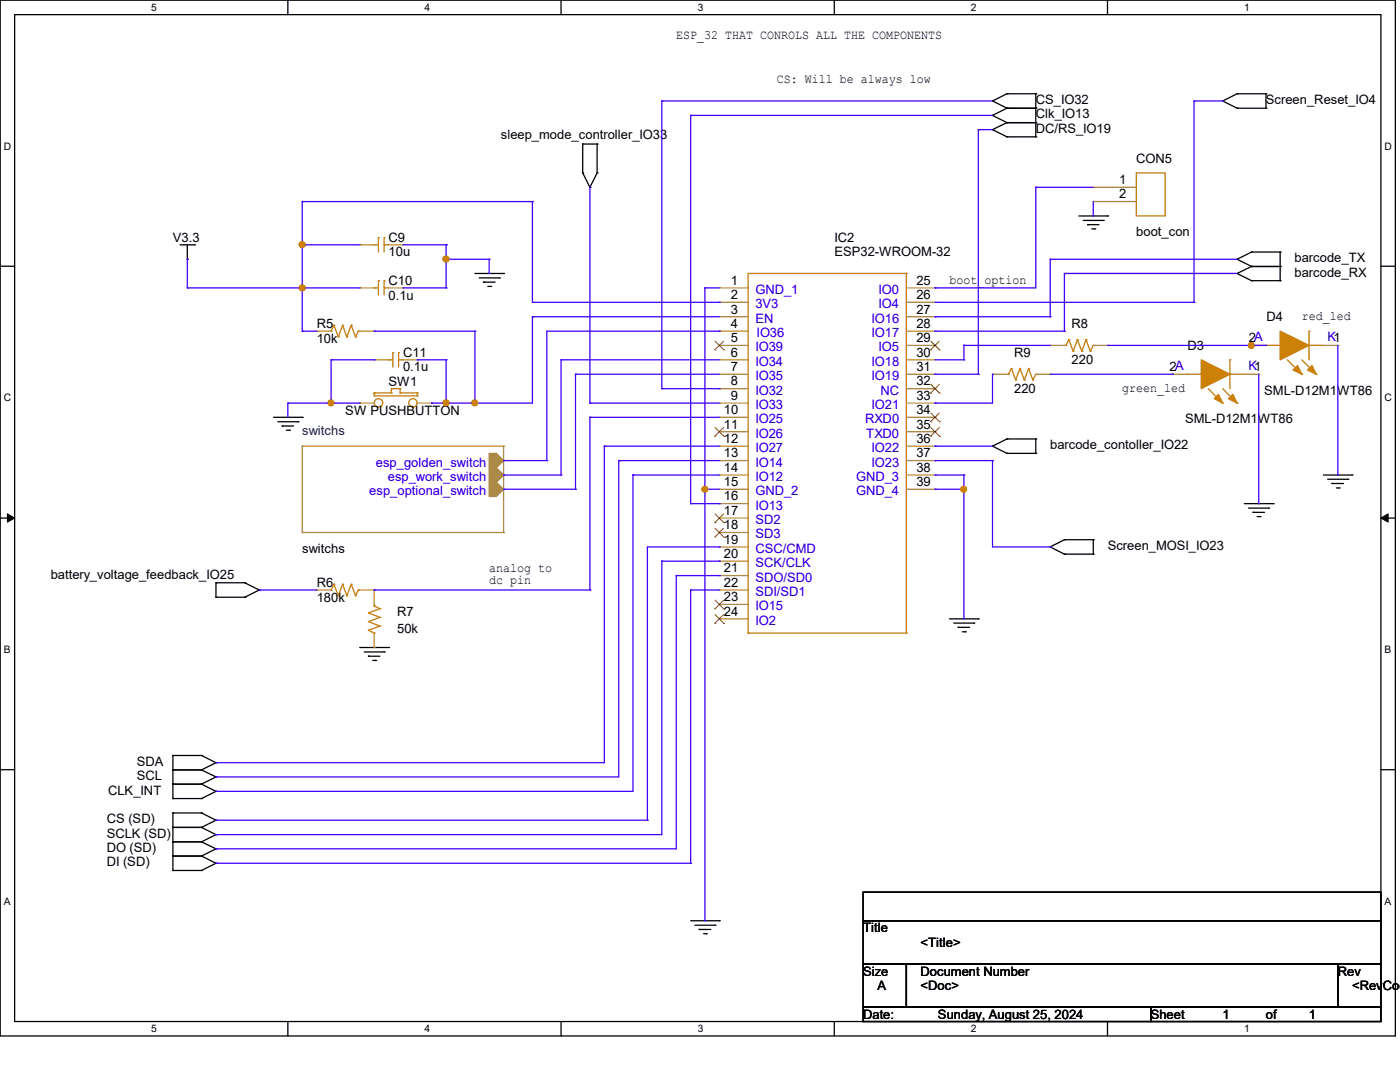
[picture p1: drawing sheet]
<svg xmlns="http://www.w3.org/2000/svg" width="279mm" height="216mm" viewBox="0 0 279 216" stroke-linecap="round" stroke-linejoin="round" font-family="sans-serif">
<path d="M0 0h278.5v206.7h-278.5zM2.9 2.9h272.7v200.9h-272.7z" fill="none" stroke="#000" stroke-width=".25"/>
<g fill="#fff">
<path d="M30.2 .3h1.1v2.3h-1.1z"/>
<path d="M30.2 204.1h1.1v2.3h-1.1z"/>
</g>
<path d="M57.4 0v2.9M57.4 203.8v2.9" fill="none" stroke="#000" stroke-width=".25"/>
<g fill="#fff">
<path d="M84.7 .3h1.1v2.3h-1.1z"/>
<path d="M84.7 204.1h1.1v2.3h-1.1z"/>
</g>
<path d="M112 0v2.9M112 203.8v2.9" fill="none" stroke="#000" stroke-width=".25"/>
<g fill="#fff">
<path d="M139.2 .3h1.1v2.3h-1.1z"/>
<path d="M139.2 204.1h1.1v2.3h-1.1z"/>
</g>
<path d="M166.5 0v2.9M166.5 203.8v2.9" fill="none" stroke="#000" stroke-width=".25"/>
<g fill="#fff">
<path d="M193.8 .3h1.1v2.3h-1.1z"/>
<path d="M193.8 204.1h1.1v2.3h-1.1z"/>
</g>
<path d="M221 0v2.9M221 203.8v2.9" fill="none" stroke="#000" stroke-width=".25"/>
<g fill="#fff">
<path d="M248.3 .3h1.1v2.3h-1.1z"/>
<path d="M248.3 204.1h1.1v2.3h-1.1z"/>
<path d="M.8 28h1.4v2.3h-1.4z"/>
<path d="M276.3 28h1.4v2.3h-1.4z"/>
<path d="M.8 78.2h1.4v2.3h-1.4z"/>
<path d="M276.3 78.2h1.4v2.3h-1.4z"/>
</g>
<path d="M0 53.1h2.9M275.6 53.1h2.9" fill="none" stroke="#000" stroke-width=".25"/>
<g fill="#fff">
<path d="M.8 128.5h1.3v2.2h-1.3z"/>
<path d="M276.3 128.5h1.3v2.2h-1.3z"/>
</g>
<path d="M0 103.4h2.9M275.6 103.4h2.9" fill="none" stroke="#000" stroke-width=".25"/>
<path d="M1.5 102.5l1.4 .9-1.4 .8zM275.6 103.4l1.4-.9v1.7z" fill="#000" stroke="#000" stroke-width=".2"/>
<g fill="#fff">
<path d="M.8 178.7h1.3v2.2h-1.3z"/>
<path d="M276.3 178.7h1.3v2.2h-1.3z"/>
</g>
<g fill="none" stroke="#000" stroke-width=".25">
<path d="M201 18.7h.1M201 18.7h5.7M201 18.7l-2.9 1.5M206.7 18.7h.1M206.7 18.7v8.6M246.9 18.7h.1M246.9 18.7l-2.9 1.5M246.9 18.7h5.7M252.6 18.7h.1M252.6 18.7v2.9M116.3 34.5h.1M116.3 28.7h.1"/>
<path d="M116.3 34.5l1.4 2.9M116.3 28.7v5.8M116.3 28.7h2.9M117.7 37.4h.1M119.2 28.7h.1M119.2 34.5h.1M119.2 28.7v5.8M119.2 34.5l-1.5 2.9M198.1 25.9h.1M198.1 23h.1M198.1 20.2h.1M198.1 25.9l2.9 1.4"/>
<path d="M198.1 23l2.9 1.5M198.1 20.2l2.9 1.4M201 24.5h.1M201 27.3h.1M201 21.6h.1M201 21.6h5.7M201 24.5l-2.9 1.4M201 24.5h5.7M201 27.3h5.7M201 21.6l-2.9 1.4M206.7 24.5h.1M206.7 27.3h.1"/>
<path d="M206.7 21.6h.1M244 20.2h.1M244 20.2l2.9 1.4M246.9 21.6h.1M246.9 21.6h5.7M252.6 21.6h.1M35.9 48.9h2.9M37.4 51.7h.1M37.4 48.9v2.8M38.8 48.9h.1M94.8 54.6h5.7M95.6 55.5h4.1"/>
<path d="M96.5 56.3h.1M96.5 56.3h2.3M97.4 57.1h.5M97.9 57.1h.1M99.7 55.5h.1M100.5 54.6h.1M215.3 43.1h5.8M216.2 44h4M217 44.8h.1M217 44.8h2.3M217.9 45.7h.6M218.5 45.7h.1"/>
<path d="M220.2 44h.1M221.1 43.1h.1M246.9 51.7h.1M246.9 54.6h.1M246.9 51.7l2.9 1.5M246.9 54.6l2.9 1.4M249.8 50.3h.1M249.8 53.2h.1M249.8 56h.1M249.8 50.3l-2.9 1.4M249.8 50.3h5.7M249.8 53.2h5.7"/>
<path d="M249.8 53.2l-2.9 1.4M249.8 56h5.7M255.5 50.3h.1M255.5 53.2h.1M255.5 56h.1M255.5 50.3v5.7M54.6 83.3h5.7M55.5 84.2h4M56.3 85h.1M56.3 85h2.3M57.1 85.9h.6M57.7 85.9h.1"/>
<path d="M59.5 84.2h.1M60.3 83.3h.1M198.1 89h.1M198.1 89l2.9 1.5M201 87.6h.1M201 90.5h.1M201 87.6l-2.9 1.4M201 87.6h5.7M201 90.5h5.7M206.7 87.6h.1M206.7 90.5h.1M206.7 87.6v2.9"/>
<path d="M264.1 94.8h5.7M265 95.6h4M265.8 96.5h.1M265.8 96.5h2.3M266.7 97.4h.6M267.3 97.4h.1M269 95.6h.1M269.8 94.8h.1M43.1 119.2h.1M43.1 116.3h.1M43.1 119.2h5.8M43.1 116.3v2.9"/>
<path d="M43.1 116.3h5.8M48.9 119.2h.1M48.9 116.3h.1M48.9 116.3l2.8 1.4M51.7 117.7h.1M51.7 117.7l-2.8 1.5M209.6 109.1h.1M209.6 109.1l2.8 1.5M212.4 107.7h.1M212.4 110.6h.1M212.4 107.7l-2.8 1.4M212.4 107.7h5.8"/>
<path d="M212.4 110.6h5.8M218.2 107.7h.1M218.2 110.6h.1M218.2 107.7v2.9M248.3 100.5h5.8M249.2 101.4h4M250.1 102.2h.1M250.1 102.2h2.2M250.9 103.1h.6M251.5 103.1h.1M253.2 101.4h.1M254.1 100.5h.1"/>
<path d="M71.8 129.2h5.8M72.7 130.1h4M73.5 130.9h.1M73.5 130.9h2.3M74.4 131.8h.6M75 131.8h.1M76.7 130.1h.1M77.6 129.2h.1M189.5 123.5h5.7M190.3 124.3h4.1M191.2 125.2h.1M191.2 125.2h2.3"/>
<path d="M192.1 126.1h.6M192.7 126.1h.1M194.4 124.3h.1M195.2 123.5h.1M0 153.6h2.9M34.5 153.6h.1M34.5 150.7h.1M34.5 156.5h.1M34.5 159.3h.1M34.5 153.6h5.7M34.5 150.7v8.6M34.5 150.7h5.7"/>
<path d="M34.5 156.5h5.7M34.5 159.3h5.7M40.2 153.6h.1M40.2 150.7h.1M40.2 156.5h.1M40.2 159.3h.1M40.2 150.7l2.9 1.5M40.2 153.6l2.9 1.4M40.2 156.5l2.9 1.4M43.1 152.2h.1M43.1 155h.1M43.1 157.9h.1"/>
<path d="M43.1 152.2l-2.9 1.4M43.1 155l-2.9 1.5M43.1 157.9l-2.9 1.4M275.6 153.6h2.9M34.5 170.8h.1M34.5 168h.1M34.5 165.1h.1M34.5 162.2h.1M34.5 173.7h.1M34.5 162.2v11.5M34.5 170.8h5.7M34.5 168h5.7"/>
<path d="M34.5 165.1h5.7M34.5 162.2h5.7M34.5 173.7h5.7M40.2 170.8h.1M40.2 168h.1M40.2 165.1h.1M40.2 162.2h.1M40.2 173.7h.1M40.2 168l2.9 1.4M40.2 165.1l2.9 1.4M40.2 162.2l2.9 1.5M40.2 170.8l2.9 1.5"/>
<path d="M43.1 169.4h.1M43.1 166.5h.1M43.1 163.7h.1M43.1 172.3h.1M43.1 169.4l-2.9 1.4M43.1 166.5l-2.9 1.5M43.1 163.7l-2.9 1.4M43.1 172.3l-2.9 1.4M172.3 178h103.3v5.7h-103.3zM137.8 183.7h5.8M138.7 184.6h4M139.5 185.5h.1"/>
<path d="M139.5 185.5h2.4M140.4 186.3h.6M141 186.3h.1M142.7 184.6h.1M143.6 183.7h.1M172.3 183.7h103.3v8.7h-103.3zM172.3 192.4h8.6v8.6h-8.6zM180.9 192.4h86.1v8.6h-86.1zM267 192.4h8.6v8.6h-8.6zM172.3 201h57.4v2.8h-57.4zM229.7 201h45.9v2.8h-45.9z"/>
</g>
<g fill="none" stroke="#cc8006" stroke-width=".25">
<path d="M226.8 34.5h5.7v8.6h-5.7zM74.7 48.9h.1M74.7 57.4h.1M74.7 48.9h.8M74.7 57.4h.8M75.5 47.4h.1M75.5 56h.1M75.5 47.4v2.9M75.5 56v2.9M76.7 47.4h.1M76.7 48.9h.1M76.7 56h.1"/>
<path d="M76.7 57.4h.1M76.7 47.4v2.9M76.7 56v2.9M76.7 48.9h.9M76.7 57.4h.9M180.9 54.6h.1M180.9 54.6h-31.6v71.7M180.9 54.6v71.7M66.1 66.1h.1M66.6 64.9h.1M66.6 64.9l.9 2.3M66.6 64.9l-.5 1.2"/>
<path d="M67.5 67.2h.1M68.4 64.9h.1M68.4 64.9l.8 2.3M68.4 64.9l-.9 2.3M69.2 67.2h.1M70.1 64.9h.1M70.1 64.9l.9 2.3M70.1 64.9l-.9 2.3M71 67.2h.1M71.5 66.1h.1M71.5 66.1l-.5 1.1M71.5 66.1h.3"/>
<path d="M74.7 78.4h.1M74.7 78.4v.6h8.6M74.7 78.4h3.4M77.6 71.8h.1M77.6 71.8h.8M78.1 77.6h.1M78.1 78.4h.1M78.1 77.6h1.7M78.1 77.6v.8M78.4 70.4h.1M78.4 70.4v2.8M79.5 70.4h.1"/>
<path d="M79.5 71.8h.1M79.5 70.4v2.8M79.5 71.8h.9M79.8 78.4h.1M79.8 77.6h.1M79.8 78.4h3.5M79.8 77.6v.8M83.3 79h.1M83.3 78.4h.1M83.3 78.4v.6M201 74.7h.3M201.3 74.7h.1"/>
<path d="M201.8 73.5h.1M201.8 73.5l-.5 1.2M201.8 73.5l.9 2.3M202.7 75.8h.1M203.5 73.5h.1M203.5 73.5l-.8 2.3M203.5 73.5l.9 2.3M204.4 75.8h.1M205.3 73.5h.1M205.3 73.5l-.9 2.3M205.3 73.5l.8 2.3M206.1 75.8h.1"/>
<path d="M206.7 74.7h.1M206.7 74.7l-.6 1.1M212.4 68.9h.3M212.7 68.9h.1M213.3 67.8h.1M213.3 67.8l-.6 1.1M213.3 67.8l.9 2.3M214.2 70.1h.1M215 67.8h.1M215 67.8l-.8 2.3M215 67.8l.9 2.3M215.9 70.1h.1"/>
<path d="M216.7 67.8h.1M216.7 67.8l-.8 2.3M216.7 67.8l.9 2.3M217.6 70.1h.1M218.2 68.9h.1M218.2 68.9l-.6 1.2M236.9 74.7h.1M236.9 74.7h2.8M241.1 77.6l2.9 2.8M244 77.6l2.9 2.8M245.4 71.8h.1M245.4 74.7h.1"/>
<path d="M245.4 74.7h2.9M245.4 71.8v5.8M252.6 68.9h.1M252.6 68.9h2.9M256.9 71.8l2.9 2.9M259.8 74.7h.1M259.8 71.8l2.9 2.9M261.2 66.1h.1M261.2 68.9h.1M261.2 68.9h2.9M261.2 66.1v5.7M262.7 74.7h.1"/>
<path d="M244 80.4h.1M246.9 80.4h.1M66.1 117.7h.1M66.6 116.6h.1M66.6 116.6l.9 2.3M66.6 116.6l-.5 1.1M67.5 118.9h.1M68.4 116.6h.1M68.4 116.6l.8 2.3M68.4 116.6l-.9 2.3M69.2 118.9h.1M70.1 116.6h.1"/>
<path d="M70.1 116.6l.9 2.3M70.1 116.6l-.9 2.3M71 118.9h.1M71.5 117.7h.1M71.5 117.7l-.5 1.2M71.5 117.7h.3M73.5 122.3h.1M73.5 124h.1M73.5 125.8h.1M73.5 122.3l2.3 .9M73.5 124l2.3 .9M73.5 125.8l1.2 .5"/>
<path d="M74.7 126.3h.1M74.7 120.9h.1M74.7 120.9l1.1 .6M74.7 120.6v.3M75.8 121.5h.1M75.8 123.2h.1M75.8 124.9h.1M75.8 121.5l-2.3 .8M75.8 123.2l-2.3 .8M75.8 124.9l-2.3 .9M149.3 126.3h.1M149.3 126.3h31.6"/>
<path d="M180.9 126.3h.1"/>
<circle cx="75.5" cy="80.4" r=".85"/>
<circle cx="82.4" cy="80.4" r=".83"/>
</g>
<g fill="none" stroke="#a84" stroke-width=".25">
<path d="M218.2 37.4h.1M218.2 37.4h8.6M71.8 48.9h.1M71.8 57.4h.1M71.8 48.9h2.9M71.8 57.4h2.9M77.6 48.9h2.8M77.6 57.4h2.8M80.4 48.9h.1M80.4 57.4h.1M143.6 57.4h.1M143.6 57.4h5.7"/>
<path d="M180.9 57.4h5.7M186.6 57.4h.1M218.2 40.2h.1M218.2 40.2h8.6M63.2 66.1h.1M63.2 66.1h2.9M71.8 66.1h2.9M74.7 66.1h.1M74.7 71.8h.1M74.7 71.8h2.9M80.4 71.8h2.9M83.3 71.8h.1"/>
<path d="M143.6 60.3h.1M143.6 63.2h.1M143.6 66.1h.1M143.6 68.9h.1M143.6 71.8h.1M143.6 74.7h.1M143.6 77.6h.1M143.6 66.1h5.7M143.6 68.9h5.7M143.6 74.7h5.7M143.6 60.3h5.7M143.6 63.2h5.7"/>
<path d="M143.6 71.8h5.7M143.6 77.6h5.7M180.9 66.1h5.7M180.9 68.9h5.7M180.9 74.7h5.7M180.9 60.3h5.7M180.9 63.2h5.7M180.9 71.8h5.7M180.9 77.6h5.7M186.6 60.3h.1M186.6 63.2h.1M186.6 66.1h.1"/>
<path d="M186.6 68.9h.1M186.6 71.8h.1M186.6 74.7h.1M186.6 77.6h.1M198.1 74.7h.1M198.1 74.7h2.9M206.7 74.7h2.9M209.6 68.9h.1M209.6 74.7h.1M209.6 68.9h2.8M218.2 68.9h2.9M221.1 68.9h.1"/>
<path d="M234 74.7h.1M234 74.7h2.9M248.3 74.7h2.9M249.8 68.9h.1M249.8 68.9h2.8M251.2 74.7h.1M264.1 68.9h2.9M267 68.9h.1M60.3 89h.1M60.3 89h40.2M60.3 89v17.3M71.8 80.4h.1"/>
<path d="M71.8 80.4h2.9M83.3 80.4h2.8M86.1 80.4h.1M100.5 89h.1M100.5 89v17.3M143.6 80.4h.1M143.6 83.3h.1M143.6 86.1h.1M143.6 89h.1M143.6 91.9h.1M143.6 94.8h.1M143.6 97.6h.1"/>
<path d="M143.6 89h5.7M143.6 80.4h5.7M143.6 83.3h5.7M143.6 86.1h5.7M143.6 91.9h5.7M143.6 94.8h5.7M143.6 97.6h5.7M180.9 89h5.7M180.9 80.4h5.7M180.9 83.3h5.7M180.9 86.1h5.7M180.9 91.9h5.7"/>
<path d="M180.9 94.8h5.7M180.9 97.6h5.7M186.6 80.4h.1M186.6 83.3h.1M186.6 86.1h.1M186.6 89h.1M186.6 91.9h.1M186.6 94.8h.1M186.6 97.6h.1M60.3 106.3h.1M60.3 106.3h40.2M63.2 117.7h.1"/>
<path d="M63.2 117.7h2.9M71.8 117.7h2.9M74.7 117.7h.1M74.7 117.7v2.9M100.5 106.3h.1M143.6 100.5h.1M143.6 103.4h.1M143.6 106.3h.1M143.6 109.1h.1M143.6 112h.1M143.6 114.9h.1M143.6 117.7h.1"/>
<path d="M143.6 106.3h5.7M143.6 117.7h5.7M143.6 100.5h5.7M143.6 103.4h5.7M143.6 109.1h5.7M143.6 112h5.7M143.6 114.9h5.7M74.7 129.2h.1M74.7 126.3v2.9M143.6 120.6h.1M143.6 123.5h.1M143.6 120.6h5.7"/>
<path d="M143.6 123.5h5.7"/>
</g>
<g fill="#a84" stroke="#a84" stroke-width=".25">
<path d="M97.6 90.5h1.5l1.4 1.4-1.4 1.4h-1.5z" fill-rule="evenodd"/>
<path d="M97.6 93.3h1.5l1.4 1.5-1.4 1.4h-1.5z" fill-rule="evenodd"/>
<path d="M97.6 96.2h1.5l1.4 1.4-1.4 1.5h-1.5z" fill-rule="evenodd"/>
</g>
<g fill="#cc8006" stroke="#cc8006" stroke-width=".25">
<path d="M255.5 66.1l5.7 2.8-5.7 2.9z"/>
<path d="M261.8 72.9l.9 1.8-1.8-.9z"/>
<path d="M259 72.9l.8 1.8-1.7-.9z"/>
<path d="M239.7 71.8l5.7 2.9-5.7 2.9z"/>
<path d="M245.2 79.5l.8-.8 .9 1.7z"/>
<path d="M243.2 78.7l.8 1.7-1.7-.9z"/>
</g>
<g fill="none" stroke="#804000" stroke-width=".2">
<path d="M142.7 69.8h.1M142.7 68.1l1.7 1.7M144.4 68.1l-1.7 1.7M144.4 69.8h.1M185.7 69.8h.1M185.7 78.4h.1M185.8 68.1l1.7 1.7M185.8 76.7l1.7 1.7M187.5 76.7l-1.8 1.7M187.5 68.1l-1.8 1.7M187.5 69.8h.1M187.5 78.4h.1"/>
<path d="M142.7 87h.1M142.7 85.3l1.7 1.7M144.4 85.3l-1.7 1.7M144.4 87h.1M185.7 84.2h.1M185.7 87h.1M185.8 82.4l1.7 1.8M185.8 85.3l1.7 1.7M187.5 82.4l-1.8 1.8M187.5 85.3l-1.8 1.7M187.5 84.2h.1M187.5 87h.1"/>
<path d="M142.7 104.3h.1M142.7 107.1h.1M142.7 102.5l1.7 1.8M142.7 105.4l1.7 1.7M142.7 119.8l1.7 1.7M144.4 102.5l-1.7 1.8M144.4 105.4l-1.7 1.7M144.4 119.8l-1.7 1.7M144.4 104.3h.1M144.4 107.1h.1M142.7 121.5h.1M142.7 124.4h.1"/>
<path d="M142.7 122.6l1.7 1.8M144.4 122.6l-1.7 1.8M144.4 121.5h.1M144.4 124.4h.1"/>
</g>
<g fill="none" stroke="#4200ff" stroke-width=".25">
<path d="M117.7 37.4h.1M117.7 37.4v43M132.1 20.2h.1M132.1 20.2v57.4M132.1 20.2h66M137.8 23h.1M137.8 23v77.5M137.8 23h60.3M195.2 25.9h.1M195.2 25.9h2.9M195.2 25.9v48.8M206.7 37.4h.1"/>
<path d="M206.7 37.4h11.5M206.7 37.4v20h-20.1M238.3 20.2h.1M238.3 20.2v40.1M238.3 20.2h5.7M244 20.2h.1M37.4 51.7h.1M37.4 57.4h.1M37.4 51.7v5.7M37.4 57.4h34.4M60.3 40.2h.1M60.3 57.4h.1"/>
<path d="M60.3 48.9h.1M60.3 40.2v25.9M60.3 40.2h46M60.3 48.9h11.5M80.4 48.9h8.6M80.4 57.4h8.6M89 48.9h.1M89 51.7h.1M89 57.4h.1M89 48.9v8.5M89 51.7h8.6M97.6 51.7h.1"/>
<path d="M97.6 54.6h.1M97.6 51.7v2.9M106.3 40.2h.1M106.3 40.2v20.1h37.3M140.7 57.4h.1M140.7 57.4h2.9M140.7 57.4v126.3M186.6 57.4h.1M209.6 51.7h.1M209.6 51.7h37.3M209.6 51.7v11.5M212.4 54.6h.1"/>
<path d="M212.4 54.6h34.5M212.4 54.6v11.5M218.2 43.1h.1M218.2 40.2v2.9M60.3 66.1h.1M60.3 66.1h2.9M66.1 71.8h.1M66.1 71.8v8.6M66.1 71.8h8.6M74.7 66.1h.1M74.7 71.8h.1M74.7 66.1h20.1"/>
<path d="M83.3 71.8h.1M83.3 71.8h5.7M89 71.8h.1M89 71.8v8.6M94.8 66.1h.1M94.8 66.1v14.3M106.3 63.2h.1M106.3 63.2v17.2h-20.2M106.3 63.2h37.3M112 71.8h.1M112 71.8h31.6M112 71.8v23"/>
<path d="M114.9 74.7h.1M114.9 74.7h28.7M114.9 74.7v22.9M132.1 77.6h.1M132.1 77.6h11.5M143.6 60.3h.1M143.6 66.1h.1M143.6 77.6h.1M143.6 66.1h-34.5v25.8M186.6 66.1h.1M186.6 63.2h.1M186.6 74.7h.1"/>
<path d="M186.6 60.3h51.7M186.6 63.2h23M186.6 66.1h25.8M186.6 71.8h5.8M186.6 74.7h8.6M192.4 68.9h.1M192.4 71.8h.1M192.4 68.9v2.9M192.4 68.9h17.2M195.2 74.7h.1M198.1 74.7h.1M198.1 74.7v5.7h-11.5"/>
<path d="M209.6 63.2h.1M209.6 74.7h24.4M212.4 66.1h.1M221.1 68.9h31.5M234 74.7h.1M238.3 60.3h.1M249.8 68.9h.1M251.2 74.7v25.8M252.6 68.9h.1M267 68.9v25.9M57.4 80.4h.1M57.4 80.4h14.4"/>
<path d="M57.4 80.4v2.9M66.1 80.4h.1M86.1 80.4h.1M89 80.4h.1M94.8 80.4h.1M100.5 91.9h.1M100.5 94.8h.1M100.5 97.6h.1M100.5 91.9h8.6M100.5 94.8h11.5M100.5 97.6h14.4M109.1 91.9h.1"/>
<path d="M112 94.8h.1M114.9 97.6h.1M117.7 80.4h.1M117.7 83.3h.1M117.7 80.4h25.9M117.7 83.3v34.4M117.7 83.3h25.9M120.6 89h.1M120.6 89h23M120.6 89v63.2h-77.5M123.5 91.9h.1M123.5 91.9v63.1h-80.4"/>
<path d="M123.5 91.9h20.1M126.3 94.8h.1M126.3 94.8h17.3M126.3 94.8v63.1h-83.2M140.7 97.6h.1M140.7 97.6h2.9M186.6 94.8h.1M186.6 97.6h.1M186.6 80.4h.1M186.6 89h.1M186.6 91.9h.1M186.6 89h11.5"/>
<path d="M186.6 91.9h11.5M186.6 94.8h5.8M186.6 97.6h5.8M192.4 94.8h.1M192.4 94.8v28.7M198.1 91.9h.1M198.1 91.9v17.2h11.5M267 94.8h.1M51.7 117.7h.1M51.7 117.7h11.5M74.7 117.7h.1M74.7 117.7h43"/>
<path d="M117.7 117.7h.1M132.1 112h.1M132.1 112v54.5h-89M132.1 112h11.5M135 114.9h.1M135 114.9v54.5h-91.9M135 114.9h8.6M137.8 117.7h.1M137.8 100.5h.1M137.8 117.7h5.8M137.8 117.7v54.6M137.8 100.5h5.8"/>
<path d="M143.6 109.1h.1M143.6 112h.1M143.6 114.9h.1M143.6 100.5h.1M143.6 109.1h-14.4v54.6M209.6 109.1h.1M251.2 100.5h.1M192.4 123.5h.1M43.1 152.2h.1M43.1 155h.1M43.1 157.9h.1M43.1 166.5h.1"/>
<path d="M43.1 169.4h.1M43.1 163.7h.1M43.1 172.3h.1M43.1 163.7h86.1M43.1 172.3h94.7M129.2 163.7h.1M137.8 172.3h.1M140.7 183.7h.1"/>
</g>
<g fill="#f00" stroke="#f00" stroke-width=".25">
<circle cx="60.3" cy="48.8" r=".56"/>
<circle cx="60.3" cy="57.4" r=".56"/>
<circle cx="89" cy="51.7" r=".56"/>
<circle cx="94.7" cy="80.4" r=".55"/>
<circle cx="66" cy="80.4" r=".55"/>
<circle cx="89" cy="80.4" r=".56"/>
<circle cx="192.3" cy="97.6" r=".55"/>
<circle cx="249.7" cy="68.9" r=".55"/>
<circle cx="140.7" cy="97.6" r=".55"/>
</g>
<g font-size="2.6">
<text x="135" y="7.9">ESP_32 THAT CONROLS ALL THE COMPONENTS</text>
<text x="155" y="16.5">CS: Will be always low</text>
<text x="206.7" y="23.6">Clk_IO13</text>
<text x="206.7" y="20.7">CS_IO32</text>
<text x="252.6" y="20.7">Screen_Reset_IO4</text>
<text x="99.9" y="27.6">sleep_mode_controller_IO33</text>
<text x="206.7" y="26.5">DC/RS_IO19</text>
<text x="226.8" y="32.5">CON5</text>
<text x="223.3" y="36.7">1</text>
<text x="223.3" y="39.6">2</text>
<text x="226.8" y="47.2">boot_con</text>
<text x="34.5" y="48.3">V3.3</text>
<text x="77.6" y="48.3">C9</text>
<text x="77.6" y="51.2">10u</text>
<text x="166.5" y="48.3">IC2</text>
<text x="166.5" y="51.2">ESP32-WROOM-32</text>
<text x="258.4" y="52.3">barcode_TX</text>
<text x="77.6" y="56.9">C10</text>
<text x="77.6" y="59.8">0.1u</text>
<text x="145.9" y="56.8">1</text>
<text x="145.9" y="59.7">2</text>
<text x="182.9" y="56.8">25</text>
<text x="182.9" y="59.7">26</text>
<text x="189.5" y="56.6">boot_option</text>
<text x="258.4" y="55.2">barcode_RX</text>
<text x="63.2" y="65.5">R5</text>
<text x="145.9" y="62.6">3</text>
<text x="145.9" y="65.4">4</text>
<text x="182.9" y="62.6">27</text>
<text x="182.9" y="65.4">28</text>
<text x="213.9" y="65.5">R8</text>
<text x="252.8" y="64.1">D4</text>
<text x="259.8" y="63.8">red_led</text>
<text x="63.2" y="68.4">10k</text>
<text x="80.4" y="71.2">C11</text>
<text x="145.9" y="68.3">5</text>
<text x="145.9" y="71.2">6</text>
<text x="182.9" y="68.3">29</text>
<text x="182.9" y="71.2">30</text>
<text x="202.4" y="71.2">R9</text>
<text x="237" y="69.8">D3</text>
<text x="249.2" y="68.3">2A</text>
<text x="77.6" y="77">SW1</text>
<text x="80.4" y="74.1">0.1u</text>
<text x="145.9" y="74">7</text>
<text x="145.9" y="76.9">8</text>
<text x="182.9" y="74">31</text>
<text x="182.9" y="76.9">32</text>
<text x="213.9" y="72.7">220</text>
<text x="233.4" y="74">2A</text>
<text x="68.9" y="82.8">SW PUSHBUTTON</text>
<text x="144.4" y="82.6">10</text>
<text x="145.9" y="79.8">9</text>
<text x="182.9" y="79.8">33</text>
<text x="182.9" y="82.6">34</text>
<text x="202.4" y="78.4">220</text>
<text x="223.9" y="78.2">green_led</text>
<text x="252.3" y="78.7">SML-D12M1WT86</text>
<text x="144.4" y="85.5">11</text>
<text x="144.4" y="88.4">12</text>
<text x="182.9" y="85.5">35</text>
<text x="182.9" y="88.4">36</text>
<text x="209.6" y="89.6">barcode_contoller_IO22</text>
<text x="236.5" y="84.5">SML-D12M1WT86</text>
<text x="144.4" y="91.3">13</text>
<text x="144.4" y="94.1">14</text>
<text x="182.9" y="91.3">37</text>
<text x="182.9" y="94.1">38</text>
<text x="144.4" y="97">15</text>
<text x="144.4" y="99.9">16</text>
<text x="182.9" y="97">39</text>
<text x="144.4" y="102.7">17</text>
<text x="144.4" y="105.6">18</text>
<text x="60.3" y="110.3">switchs</text>
<text x="144.4" y="108.5">19</text>
<text x="144.4" y="111.3">20</text>
<text x="221.1" y="109.7">Screen_MOSI_IO23</text>
<text x="10.1" y="115.5">battery_voltage_feedback_IO25</text>
<text x="63.2" y="117.2">R6</text>
<text x="97.6" y="114">analog to</text>
<text x="97.6" y="116.6">dc pin</text>
<text x="144.4" y="114.2">21</text>
<text x="144.4" y="117.1">22</text>
<text x="144.4" y="120">23</text>
<text x="63.2" y="120.1">180k</text>
<text x="79.2" y="122.9">R7</text>
<text x="144.4" y="122.9">24</text>
<text x="79.2" y="126.4">50k</text>
<text x="27.3" y="152.8">SDA</text>
<text x="27.3" y="155.7">SCL</text>
<text x="21.6" y="158.5">CLK_INT</text>
<text x="21.3" y="167.1">SCLK (SD)</text>
<text x="21.3" y="164.3">CS (SD)</text>
<text x="21.3" y="170">DO (SD)</text>
<text x="21.3" y="172.9">DI (SD)</text>
<text x="172.3" y="186.1">Title</text>
<text x="183.7" y="188.9">&lt;Title&gt;</text>
<text x="172.3" y="194.7">Size</text>
<text x="175.1" y="197.6">A</text>
<text x="183.7" y="194.7">Document Number</text>
<text x="183.7" y="197.6">&lt;Doc&gt;</text>
<text x="267" y="194.7">Rev</text>
<text x="269.8" y="197.6">&lt;RevCod</text>
<text x="172.3" y="203.3">Date:</text>
<text x="187.2" y="203.3">Sunday, August 25, 2024</text>
<text x="229.7" y="203.3">Sheet</text>
<text x="244" y="203.3">1</text>
<text x="252.6" y="203.3">of</text>
<text x="261.2" y="203.3">1</text>
</g>
<g font-size="2.6" fill="#00c">
<text x="150.7" y="58.6">GND_1</text>
<text x="175.3" y="58.6">IO0</text>
<text x="150.7" y="61.5">3V3</text>
<text x="150.7" y="64.4">EN</text>
<text x="173.9" y="64.4">IO16</text>
<text x="175.3" y="61.5">IO4</text>
<text x="150.7" y="70.1">IO39</text>
<text x="151" y="67.2">IO36</text>
<text x="173.9" y="67.3">IO17</text>
<text x="175.3" y="70.1">IO5</text>
<text x="265" y="68.1">K1</text>
<text x="150.7" y="73">IO34</text>
<text x="150.7" y="75.9">IO35</text>
<text x="173.9" y="73">IO18</text>
<text x="173.9" y="75.9">IO19</text>
<text x="249.2" y="73.8">K1</text>
<text x="150.7" y="78.7">IO32</text>
<text x="150.7" y="81.6">IO33</text>
<text x="173.9" y="81.6">IO21</text>
<text x="175.7" y="78.7">NC</text>
<text x="150.7" y="84.5">IO25</text>
<text x="150.7" y="87.3">IO26</text>
<text x="172.6" y="84.5">RXD0</text>
<text x="172.9" y="87.3">TXD0</text>
<text x="75" y="93.1">esp_golden_switch</text>
<text x="77.4" y="96">esp_work_switch</text>
<text x="150.7" y="90.2">IO27</text>
<text x="150.7" y="93.1">IO14</text>
<text x="150.7" y="96">IO12</text>
<text x="170.9" y="96">GND_3</text>
<text x="173.9" y="90.2">IO22</text>
<text x="173.9" y="93.1">IO23</text>
<text x="73.7" y="98.8">esp_optional_switch</text>
<text x="150.7" y="98.8">GND_2</text>
<text x="150.7" y="101.7">IO13</text>
<text x="170.9" y="98.8">GND_4</text>
<text x="150.7" y="104.6">SD2</text>
<text x="150.7" y="107.4">SD3</text>
<text x="150.7" y="110.3">CSC/CMD</text>
<text x="150.7" y="113.2">SCK/CLK</text>
<text x="150.7" y="116">SDO/SD0</text>
<text x="150.7" y="118.9">SDI/SD1</text>
<text x="150.7" y="121.8">IO15</text>
<text x="150.7" y="124.7">IO2</text>
</g>
<text font-size="2.6" fill="#004040" x="60.3" y="86.8">switchs</text>
<g font-size="2.1">
<text x="30.2" y="2.2">5</text>
<text x="84.7" y="2.2">4</text>
<text x="139.2" y="2.2">3</text>
<text x="193.8" y="2.2">2</text>
<text x="248.3" y="2.2">1</text>
<text x=".8" y="29.8">D</text>
<text x="276.3" y="29.8">D</text>
<text x=".8" y="80.1">C</text>
<text x="276.3" y="80.1">C</text>
<text x=".8" y="130.3">B</text>
<text x="276.3" y="130.3">B</text>
<text x=".8" y="180.5">A</text>
<text x="276.3" y="180.5">A</text>
<text x="30.2" y="206">5</text>
<text x="84.7" y="206">4</text>
<text x="139.2" y="206">3</text>
<text x="193.8" y="206">2</text>
<text x="248.3" y="206">1</text>
</g>
</svg>
